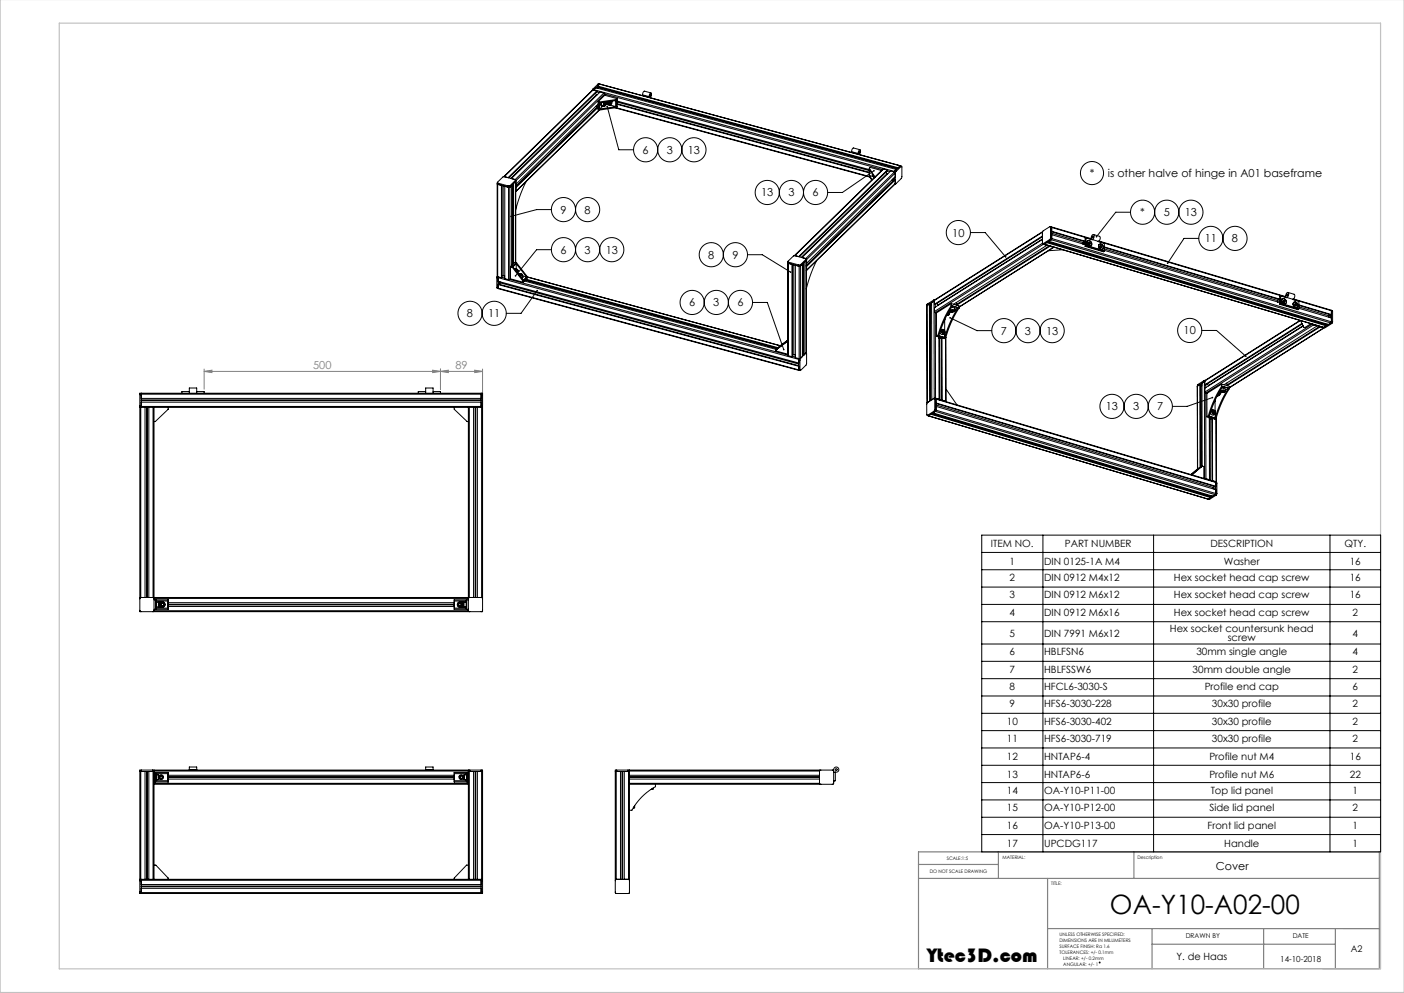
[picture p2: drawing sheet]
<svg xmlns="http://www.w3.org/2000/svg" width="594mm" height="420mm" viewBox="0 0 594 420" stroke-linecap="round" stroke-linejoin="round" font-family="sans-serif">
<g fill="none" stroke="#000" stroke-width=".42">
<path d="M256.9 45l4.9 18.3h6.2M369.7 72.2l-13.3 9.2h-6.2M233.3 88.7h-6.3l-10.8 2.8M410.6 98.4h6.2l8.7 10.2M478.3 89.8h-6.3l-8.1 10.3M233.3 105.6h-6.3l-8.9 11.1M316.3 107.7h6.2l12 7.4M507.2 100.8h-6.3l-6.9 10.5M227.3 122.9l-6.9 9.6h-6.2M318.4 127.9h6.2l7 20M402 134.4l11.4 5.5h6.2M508.4 139.8h6.3l12.4 10.9"/>
<path d="M513 168.2l-10.7 3.7h-6.3M415.4 226.3h168.7v134h-168.7zM415.4 233.7h168.7M441.2 226.3v134M488.1 226.3v134M562.7 226.3v134M415.4 241h168.7M415.4 248.3h168.7M415.4 255.6h168.7M415.4 263h168.7M415.4 272.4h168.7M415.4 279.7h168.7"/>
<path d="M415.4 287h168.7M415.4 294.4h168.7M415.4 301.7h168.7M415.4 309h168.7M415.4 316.4h168.7M415.4 323.7h168.7M415.4 331h168.7M415.4 338.3h168.7M415.4 345.7h168.7M415.4 353h168.7"/>
<circle cx="273.1" cy="63.3" r="5.1"/>
<circle cx="283.4" cy="63.3" r="5.1"/>
<circle cx="293.6" cy="63.3" r="5.1"/>
<circle cx="462" cy="73.2" r="4.9"/>
<circle cx="238.4" cy="88.7" r="5.1"/>
<circle cx="248.6" cy="88.7" r="5.1"/>
<circle cx="324.6" cy="81.4" r="5.1"/>
<circle cx="334.8" cy="81.4" r="5.1"/>
<circle cx="345.1" cy="81.4" r="5.1"/>
<circle cx="405.5" cy="98.4" r="5.1"/>
<circle cx="483.4" cy="89.8" r="5.1"/>
<circle cx="493.6" cy="89.8" r="5.1"/>
<circle cx="503.9" cy="89.8" r="5.1"/>
<circle cx="238.4" cy="105.6" r="5.1"/>
<circle cx="248.6" cy="105.6" r="5.1"/>
<circle cx="258.8" cy="105.6" r="5.1"/>
<circle cx="300.9" cy="107.7" r="5.1"/>
<circle cx="311.1" cy="107.7" r="5.1"/>
<circle cx="512.3" cy="100.8" r="5.1"/>
<circle cx="522.5" cy="100.8" r="5.1"/>
<circle cx="198.9" cy="132.5" r="5.1"/>
<circle cx="209.1" cy="132.5" r="5.1"/>
<circle cx="292.8" cy="127.9" r="5.1"/>
<circle cx="303.1" cy="127.9" r="5.1"/>
<circle cx="313.3" cy="127.9" r="5.1"/>
<circle cx="424.7" cy="139.9" r="5.1"/>
<circle cx="434.9" cy="139.9" r="5.1"/>
<circle cx="445.2" cy="139.9" r="5.1"/>
<circle cx="503.3" cy="139.8" r="5.1"/>
<circle cx="470.5" cy="171.9" r="5.1"/>
<circle cx="480.7" cy="171.9" r="5.1"/>
<circle cx="490.9" cy="171.9" r="5.1"/>
<circle cx="465.3" cy="407.1" r=".19"/>
</g>
<path d="M388.6 365.6h33.8M388.6 371.5h195M422.4 360.3v11.2M443.2 371.5v38.3M479.7 360.3v11.2M443.2 392.8h140.4M487.4 399.4h77.6M487.4 392.8v17M534.6 392.8v16.9M565 392.8v16.9M388.6 409.7h195v-49.4h-195v49.5" fill="none" stroke="#808080" stroke-width=".5"/>
<path d="M.1 -.1v419.9h594M25.1 9.8h559v400h-559z" fill="none" stroke="#c0c0c0" stroke-width=".5"/>
<path d="M86.4 157.1l3.3-.5v1zM86.4 157.1h117.8M86.4 156.1v8.5M183.1 156.6l3.3 .5-3.3 .5zM186.4 157.1l3.3-.5v1zM186.4 156.1v8.5M200.9 156.6l3.3 .5-3.3 .5zM204.2 156.1v15.2" fill="none" stroke="#808080" stroke-width=".42"/>
<path d="M227 122.7a.34 .34 0 0 0 .1 .5 .34 .34 0 0 0 .4-.1 .34 .34 0 0 0 0-.5l-.2 .3 .2-.3zM217.9 116.4v.5l.2-.2-.2 .2a.34 .34 0 0 0 .5 0 .34 .34 0 0 0-.1-.5 .34 .34 0 0 0-.4 0zM331.4 147.6l-.1 .5 .4 .1-.1-.3 .2 .2 .1-.4zM216 91.3l-.1 .3 .3-.1-.3 .1a.34 .34 0 0 0 .5 .2 .34 .34 0 0 0 .1-.5 .34 .34 0 0 0-.5 0zM334.2 114.9l.1 .5h.4l-.2-.3 .3 .2v-.4zM256.6 44.7a.34 .34 0 0 0 .1 .6 .34 .34 0 0 0 .5-.3 .34 .34 0 0 0-.4-.3l.1 .3zM369.5 72a.34 .34 0 0 0 0 .5 .34 .34 0 0 0 .4 0 .34 .34 0 0 0 .1-.5l-.3 .2 .3-.2zM425.2 108.4v.5h.5l-.2-.3 .2 .3v-.5zM401.7 134.2l.3 .2-.3-.1a.34 .34 0 0 0 .3 .5 .34 .34 0 0 0 .3-.5 .34 .34 0 0 0-.6-.1zM512.7 167.9a.34 .34 0 0 0 .2 .6 .34 .34 0 0 0 .4-.5zM526.8 150.4l.1 .5h.4l-.2-.2 .2 .2v-.5zM493.8 111.1v.5l.2-.3-.2 .3a.34 .34 0 0 0 .5-.1 .34 .34 0 0 0-.1-.4 .34 .34 0 0 0-.4 0zM463.7 99.9v.5l.2-.3-.2 .3a.34 .34 0 0 0 .4 0 .34 .34 0 0 0 0-.5 .34 .34 0 0 0-.4 0z" fill="#000"/>
<path d="M200.9 156.6l3.3 .5-3.3 .5zM186.4 157.1l3.3-.5v1zM183.1 156.6l3.3 .5-3.3 .5zM86.4 157.1l3.3-.5v1z" fill="#808080"/>
<g fill="none" stroke="#000" stroke-width=".42">
<path d="M250.6 38.1l-37.5 36.6h.3M250.8 37.7l-.2 .5M250.8 37.7l.5 .2M250.9 38.1h-.3M250.9 38.1l1.6 .4M250.9 38.1l-37.5 36.6M251.2 37.9l-.1 .2M251.2 37.9l127.8 34.7M251.9 39.4l.5 .6M252.1 37.1l127.2 34.6M252.5 38.5l-37.5 36.6M252.5 38.5v.4"/>
<path d="M252.5 38.9l-37.3 36.3M252.5 38.9l1.1 .3M253 36.8l-.5 .4M253 35.5l128 34.6M253 35.5l127.9 34.6M253 35.5l-2.2 2.2M253.2 36.9l-.1 .5M253.2 36.9l126.5 34.4M253.2 36.9h.1M253.8 35.5l-2.6 2.4M255.5 39.3l.3 .5M255.5 39.3l-37.5 36.7"/>
<path d="M255.5 39.3l-1.6-.4-37.5 36.6 1.6 .5M255.8 39.8l-37.5 36.6M255.8 39.8v.5M255.8 39.8l117.6 31.9M275.4 39.3l-2.8-.8-.5 .6-.3 1M252.2 44.9l.6 .3M252.4 40l-36.3 35.4M252.4 40l.3 .1M252.9 45.1l-34.7 33.9M253 43l.4 .1M253 43v3.4l.4 .2M253 44l-34.7 33.9"/>
<path d="M253 45.4l-34.7 33.9M253.4 43.1h.2M253.4 46.6h.2M253.4 43.1v3.5M253.4 46.6l-35.1 34.3M253.6 46.6l-35.4 34.4M253.6 43.1v3.5M254.5 43.4l-.2 1.1 .3 .4M254.5 43.4a.86 .86 0 0 0 .3 1.5M254.6 43.4v1.4M254.6 44.8l.8 .2M255 44.9l-1.3 1.2"/>
<path d="M255.7 43.3l-.5 1 .2 .7M255.7 44.1l.4 .1M255.8 40.3l-2.8 2.7M255.8 40.3l5.3 1.4M255.9 43.5h.3l.1 .5-.6 .9-.1-.6zM255.9 43.6l.3 .1M256.1 43.2v1.3l-.7 .5M256.2 43.7l-.5 .3v.6l.4-.4M256.2 43.7l-.1 .5M256.3 43.9l.1 .1M256.4 44l.6 .1M256.4 43.2v.8"/>
<path d="M256.8 43.1a1.04 1.04 0 0 0 .3 1.1 1.04 1.04 0 0 0 1.2 .1M257 43.7l.1-.4 .5-.1 .4 .4-.1 .5-.5 .1M257 43.7l.4 .5M257.4 43a.73 .73 0 0 1 .8 .8 .73 .73 0 0 1-.9 .6 .73 .73 0 0 1-.4-1l.2-.4M257.4 43.4l-.4 .3M257.4 43.4l.4 .4M257.4 43.2v.2M257.8 43.8l-.4 .4M258 43.8h-.2M258 42.9l.5 .8-.2 .6M258.1 44.4l2.5 .7M258.8 42.8l.1 .7-.6 .8"/>
<path d="M260.2 45.6l107.8 29.3M260.6 45.1v-2.6l-6.9 1.1v2.5M260.6 45.1l-6.9 1M260.6 45.5l107.2 29.2M260.7 42.1l-7.1 1M260.7 42.1v3.4M260.7 45.5l-7.1 1.1M260.8 42l-.1 .1M260.8 45.5h-.1M260.8 42v3.5M261.1 41.7l-.3 .3M261.1 41.7v3.5l-.3 .3"/>
<path d="M261.1 42.8l106.7 28.9M261.1 43.9l106.7 29M261.1 44.1l106.7 29M261.1 43.2l106.7 29M271.8 40.1v.3M271.8 40.1l2.8 .8M274.6 40.9l.1-.6a.72 .72 0 0 1 .8-.9l.1 .9-.5 1M274.6 40.9v.3M210.4 77.7l.2 .3M210.4 77.2l-.1 39.7M210.4 77.7h.1M210.6 78l4.6 1.2"/>
<path d="M210.6 78v39M210.7 77.5v.5l-.3-.3M210.7 77.5l4.3 1.1M212.2 78.4v39.1M212.3 78.4v38.9M212.9 78.6v38M213.4 74.7l4.5 1.2 .1 .4M213.5 74.8h-.7l-2.3 2.3 .2 .4M213.6 78.8v39.1l1.6 .4M215.2 79.2v39.1M215.7 79.1l-.5 .1M215.7 79.1v39.1"/>
<path d="M215.8 78.5v.5l-.4 .2h-.4v-.6M215.8 78.5l-.8 .1M216.5 78.3v33.9M216.7 78.1v33.9M216.9 77.9v34M217.3 77.6v33.9M218 76l.3 .4M218 76.3l.1 .4M218 76.3l-2.2 2.2M218.1 76.5l-2.4 2.6M218.1 76.2v34.8M218.2 76.7v34.4"/>
<path d="M218.2 77.9h.1M218.2 79.3h.1M218.3 76.4v1.5M218.3 79.3v1.6M222.5 76.8l-2.6 6.3-1.7 5.7M360.3 64.2v.3M360.3 64.2l2.8 .7M363.1 64.9v-.5a.72 .72 0 0 1 .9-.9v.8l-.5 1.1M363.1 64.9v.3M363.9 63.3l-2.9-.7-.5 .5-.2 1.1M367.8 71.2v3.4M367.8 71.2l2.4 3.6"/>
<path d="M367.8 74.6l1 1.6M367.8 71.1h.1M367.8 71.1l.4-.3 4.8 1.3M367.8 71.7l2.2 3.3M369.1 73.6v.8l.6 .5M369.2 73.8l.1 .6 .5 .4M369.4 74.7l-1.6-.4 1.2 1.7M369.4 74v.4M369.4 74.4l.4 .3-.2 .7M369.5 74.3l-.1 .1M369.9 74.9l-.1 .3M370.2 74.8h.1"/>
<path d="M373.8 71.5l-37.7 36.6h.2M373.8 71.5l1.6 .4M373.8 71.5l-37.5 36.6M374.8 72.8l.5 .6M375.3 73.4l-36.3 35.5M375.3 73.4l.3 .1M375.4 71.9l-37.5 36.7M375.4 71.9v.4M375.4 72.3l-37.2 36.3M375.4 72.3l1.1 .3M377.4 76.1l.4 .5M377.7 75.8l.5 .2"/>
<path d="M377.8 76.6h.1M377.9 75.6l.3 .1M378.2 75.2v1M378.4 72.7l.4 .5M378.4 72.7l-37.5 36.7M378.4 72.7l-1.6-.4-37.5 36.6M378.5 72.4l-.2 .3M378.8 77.7l.1 .1M378.8 77.6l-37.6 36.9M378.8 73.2v4.4M378.8 73.2l-37.6 36.6M378.8 74.7l-37.6 36.6"/>
<path d="M378.8 77.6l-37.6 36.7M379 72.6l-.2 .8M380 71l-127.2-34.6v.3l126.9 34.5M380.9 70.1l-2.6 2.6M380.9 70.1l.1 .1M380.9 70.2l.4 .2M380.9 70.2l.5 .1M381.3 70.4l.3 .2-.1 4.6-2.5 2.5-.2-.2M381.3 70.4l-2.3 2.2M218.3 80.9l-.1 .2M441 98.2v4.7M441 98.2l-45.6 28.9"/>
<path d="M441 99.8l-45.6 28.9M441.1 98l-.1 .2M441.1 98l-45.6 28.8M444.3 95.9l.6 .5-.5-.2M444.4 96.2l-.2-.3-2.8 1.7-.4 .8M444.4 96.2v4.4M444.7 96l.2 .2M444.8 96l16.9 5M444.9 96.2l16.8 5M444.9 96.2v4.7M444.9 97.8l14.2 4.2M444.9 98l14 4.2"/>
<path d="M444.9 98.7l13.4 3.9M444.9 99.3l14.2 4.2M462.6 99.2l2.8 .9v1.2l-.8 .9 2.6 .8v3.1M210.2 117.5l127.7 34.5M210.2 117.5v4.1M210.3 116.9l.3 .1M210.3 116.9l-.1 .6M210.6 117l1.6 .5M210.7 119l127.2 34.5M210.8 117.1v5l127.8 34.6M211 119.1v1.1M211.6 119.6l-.3 .7"/>
<path d="M211.6 119.6l126.3 34.4M211.6 119.2v.4M212.3 117.3l-.1 .2M212.3 117.3l1.3 .3M212.9 116.6l-.6 .1M212.9 116.6l.7 .2M215.7 118.2l-.5 .1M215.7 118.2l117.6 32M216 112.8l.6 .2M216 117.9l5.3 1.5M216 112.8v5.1M216 117.9l-.3 .3"/>
<path d="M216.6 113h.1M216.7 113l4.5 5.9M217.7 113.8l1.1 .1M218.4 111.5l-1.4 1.4 4.4 5.7M218.4 111.5l4.4 5.7-1.7-.5M218.4 111.5v2.3M218.5 111.1l.1 .1M218.5 111.1l-1.9 1.9M218.5 111.1l-.7-.1-1.8 1.8M218.6 114.9l.4-.4v.5M218.6 114.9h.1M218.6 111.2l-1.9 1.8"/>
<path d="M218.6 111.2l4.5 5.8M218.6 114.9l.4 .1M218.8 113.9l.3 .5-.2 1 .1-1.1-.5 .5M218.8 113.9l-.5 .6M219 115l-.1 .3M219.4 115.9l1.1-.1 .6 .6M219.4 116l.3-.2a.57 .57 0 0 1 .8-.1 .57 .57 0 0 1 .2 .7l-.9 .1M219.6 116v.2M219.6 116v.3M220.2 115.9l.4 .1v.3h-.9M220.2 115.9l-.6 .1M220.2 115.9v.5"/>
<path d="M221.1 117.2l-.4 .4M221.1 117v.4l-.4 .3M221.1 116.4l.1 .9-.4 .4M221.1 116.4l-1 .5M221.2 118.9l.1 .1M221.3 119v.4M221.8 118.8l106.7 29M222.1 118.6l-.1 .3M222.3 118.4l106.7 29M222.6 118.1l106.7 29M223.1 117l.1 .2M223.1 117l-1.9 1.9"/>
<path d="M223.1 117.1l107.1 29.1M223.2 117.2l-1.9 1.8M223.2 117.2v.4l-1.9 1.8M223.2 117.2l106.9 29.1M333.3 111.2v39.1l.2 .2M333.3 110.6l.4 .8v-.5M333.3 111.1l.2 .3M333.5 111.4l4.6 1.2M333.5 111.4v39.1M333.7 110.9l4.2 1.2M335.1 111.8v39.1M335.3 111.8v38.9"/>
<path d="M335.8 112v38M336.3 108.1l4.6 1.3M336.5 108.2h-.8l-2.3 2.3 .3 .4M336.5 112.2v39.1l1.6 .4M337.9 112.1v.5l.8-.2M338.1 112.6v39.1M338.7 111.9l-.8 .2M338.7 111.9l-.1 39.7M339.5 111.7v39.1M339.7 111.5v37.9M340.2 111v39.1l-.3-.1v-38.7M340.7 109.3l.3 .4-2.3 2.2"/>
<path d="M340.9 109.4l.3 .4M341 109.6v.5M341 109.9l-2.4 2.6-.5 .1M341.1 110.1v39.1M341.1 112.7h.1M341.1 111.3h.1M341.1 112.4l37.3-36.4 .4 .1-37.6 36.6M341.2 114.3l-.1 .2M341.2 109.8v1.5M341.2 112.7v1.6M345.5 110.2l-2.7 6.3-1.7 5.7M441 100.1l-45.3 28.7"/>
<path d="M441 101.1l-44.1 27.9M441 101.3l-45.6 28.8v1.6M441 102.9l.4 .4M441 102.9l-45.6 28.8M441.2 103.1l118.9 35.4M441.4 103.3l-45.7 28.9M441.4 103.3l1.5 .5M441.6 103.2l.2 .1M441.8 103.3l118.9 35.3M442.9 103.6v.2M442.9 103.8l-39.5 24.9M443.2 102.4l117.9 35.1v.3l-118.3-35.2"/>
<path d="M443.3 102.3l117.4 34.9M443.9 104l-39.3 24.8M444.1 101.3l-2.8 1.8-.3-.4M444.1 101.3l119 35.3M444.2 104v.2M444.2 104.2l1.5 .4M444.2 104.2l-39.4 24.9M444.4 100.6l-.3 .7M444.4 100.6l.5 .1-.2 .7-2.9 1.9M444.9 100.9l-.1 .4-1.1 .7 118.4 35.3 1-.7M444.9 100.9l118.9 35.2M445.7 104.6l-40 25.2"/>
<path d="M445.9 104.6l-40.2 25.3M445.9 104.5l-.2 .1M449.6 105.6l-6 .5M458.2 102.9v.3M458.2 103v.2M458.3 102.6l-.1 .6M458.6 102.1l-.3 .5M458.9 102.2h.1M459 102.1l.1 .1M459 102.1l-.1 .1M459 102.1v1.3M459.1 104.2l7.7 2.3 .3-.2"/>
<path d="M459.4 104l-.3 .2M459.4 104l7.7 2.3M459.5 100.7l2.6 .6M459.5 100.7l-.4 .2v3.3M459.5 100.7v3.1M459.5 103.8l-.1 .2M459.5 103.8l7.7 2.3M460 102a1.24 1.24 0 0 1 1.7 .4 1.24 1.24 0 0 1-.4 1.7 1.47 1.47 0 0 1-1.3-2.1zM460.2 101.9a1.12 1.12 0 0 1 1.5 .7 1.12 1.12 0 0 1-.7 1.4 1.32 1.32 0 0 1-.8-2.1zM460.2 101.9a1.25 1.25 0 0 0-.1 1.5 1.25 1.25 0 0 0 1.4 .6M460.2 101.9h.1M460.6 102.7l.2 .1"/>
<path d="M460.8 102.8l.2 .4M461 103.2l-.1 .1M461.1 102.6l-.4-.1-.2 .3 .6 .5 .1-.3M461.1 102.6l.1 .4M461.1 102.6l-.3 .2M461.2 103l-.2 .2M461.5 103.9v.1M461.7 101.3a1.75 1.75 0 0 1 .9-2.1 1.37 1.37 0 0 1-.5 2.1M462.1 101.3l81.9 24.4M464.9 101.9l79.1 23.6M465 103.4a1.24 1.24 0 0 1 1.7 .5 1.24 1.24 0 0 1-.5 1.7 1.47 1.47 0 0 1-1.2-2.2zM465.1 103.4a1.12 1.12 0 0 1 1.5 .6 1.12 1.12 0 0 1-.7 1.5 1.32 1.32 0 0 1-.8-2.1z"/>
<path d="M465.2 103.4a1.24 1.24 0 0 0-.2 1.5 1.24 1.24 0 0 0 1.4 .5M465.5 104.2h.3M465.8 104.2l.2 .5M466 104.7l-.1 .1M466 104.1l-.4-.1-.2 .3 .2 .4 .4 .1 .2-.3M466 104.1l.2 .4M466 104.1l-.2 .1M466.2 104.5l-.2 .2M466.4 105.4h.1M467.2 104.5l74.2 22M467.2 104.7l74 22M467.2 105.3l73.4 21.8"/>
<path d="M467.2 105.9l74.2 22.1M467.2 106.1l-.1 .2M210.2 121.6l.1 .3 128.1 34.5M210.2 121.6l.5 .1M392.3 128.6l-.1 41.8 3.1-1.9M392.3 128.6v.6M393.5 129.1l.1 .1M393.6 129.2v40.3l-.1-40.8-.3-.1 .1 41.1M394.1 128l.1 41.1M394.1 128.5l-.6 .4M394.1 129.1l-.5 .1M395 126.9v.6"/>
<path d="M395 126.9l-2.7 1.7M395.1 127.4l-3 1.9M395.1 127.4l.2 41.1M395.4 127.1v1.6M395.4 127.3l-.3 .1M395.4 128.7l.3 .1M395.4 131.7l.3 .5M395.5 126.8l-.1 .3M395.5 126.8l-.5 .1M395.7 128.8v1.1M395.7 132.2l.5 .1M395.7 132.2l.1 36.2"/>
<path d="M396.2 132.3v10M396.4 128.4l.5 .6M396.9 129v.2M398.4 139.4a1.05 1.05 0 0 0 0 1.2 1.05 1.05 0 0 0 1.1 .5M398.4 139.4a1.01 1.01 0 0 1 1.3 .4 1.01 1.01 0 0 1-.2 1.3M398.4 139.4l-.5 .3M398.4 139.4h.1M398.7 139.9l.4 .3M399.5 139.9l-.4-.3-.4 .2v.6l.5 .3M399.5 139.9l.1 .6-.4 .2M399.5 139.9l-.4 .3M399.5 135.7h.1"/>
<path d="M399.7 135.5v4.3M399.8 135l-.3 .7M400.6 133.3h.1M400.7 133.1v.2M400.9 132.8l.3 .3-.5 .2M400.9 132.7l.4 .1a.48 .48 0 0 1-.2 .6 .48 .48 0 0 1-.5 0l.8-.2 .3-.4M401.1 132.4l.6 .4M401.5 131.7h.1M401.5 131.7l.2 1.1M402 130.9v.5M402.3 131.5l.3-.2a.57 .57 0 0 1 .6-.1 .57 .57 0 0 1 .4 .6l-.2 .1a.7 .7 0 0 1-1.1-.4zM402.4 130.1l1.4 .2 .2 1.1"/>
<path d="M402.4 129.4a44.6 44.6 0 0 0-5.6 12.4M402.4 129.4l.4 .1M402.5 128.4v.8M402.5 128.4l-6.3 3.9M402.5 128.4l3.2 1v.8M402.5 129.2l-.1 .2M402.5 129.2l3.2 1M402.6 131.9l-.9 .6M402.8 129.5a44.6 44.6 0 0 0-5.6 12.4M402.8 129.5h.1M402.9 131.3l-.4 .4 .5 .1M402.9 131.3l.6 .4-.5 .1"/>
<path d="M403 131.3v.5M404 131.4l-.3 .4-.7 .1-.7-.1-.3-.4M404 131.4l-1.1-.5-.9 .5M404.6 128l.2 .7M404.6 128.9h.1M404.6 128.9v.1M405.3 130.2a44.6 44.6 0 0 0-5.6 12.5M405.3 130.2l.4 .2M405.3 130.2h.1M405.3 130.2l-1.3 .8M405.7 130.4a44.6 44.6 0 0 0-5.6 12.4M405.7 130.2v.2"/>
<path d="M540.5 127.4v.3M540.6 127.1v.6M540.9 126.6l-.3 .5M541.2 126.7h.1M541.3 126.6l.1 .1M541.3 126.6l-.1 .1M541.3 126.6v1.3M541.4 128.7l7.7 2.3 .3-.2M541.7 128.5l-.3 .2M541.7 128.5l7.7 2.3M541.8 125.2l-.4 .2v3.3M541.8 125.2v3.1"/>
<path d="M541.8 125.2l2.6 .6M541.8 128.3l-.1 .2M541.8 128.3l7.7 2.3M542.3 126.5a1.24 1.24 0 0 1 1.7 .4 1.24 1.24 0 0 1-.4 1.7 1.47 1.47 0 0 1-1.3-2.1zM542.5 126.4a1.12 1.12 0 0 1 1.5 .7 1.12 1.12 0 0 1-.7 1.4 1.32 1.32 0 0 1-.8-2.1zM542.5 126.4a1.25 1.25 0 0 0-.1 1.5 1.25 1.25 0 0 0 1.4 .5M542.5 126.4h.1M542.9 127.2l.2 .1M543.1 127.3l.2 .4M543.3 127.7v.1M543.4 127.1l-.4-.1-.2 .3 .6 .5 .2-.3M543.4 127.1l.2 .4"/>
<path d="M543.4 127.1l-.3 .2M543.6 127.5l-.3 .2M544 125.8a1.75 1.75 0 0 1 .9-2.1 1.37 1.37 0 0 1-.5 2.1M544.4 125.8l18.9 5.6M544.9 123.7l2.8 .9v1.2l-.7 .9 2.5 .8v3.1M547.3 126.4l16 5M547.3 127.9a1.24 1.24 0 0 1 1.7 .5 1.24 1.24 0 0 1-.5 1.7 1.47 1.47 0 0 1-1.2-2.2zM547.4 127.9a1.12 1.12 0 0 1 1.5 .6 1.12 1.12 0 0 1-.7 1.5 1.32 1.32 0 0 1-.8-2.1zM547.4 127.9a1.25 1.25 0 0 0-.1 1.5 1.25 1.25 0 0 0 1.5 .5M547.5 127.9h-.1M547.8 128.7h.3M548.1 128.7l.2 .5"/>
<path d="M548.3 129.2l-.1 .1M548.3 128.6l-.4-.1-.2 .3 .6 .5 .2-.3M548.3 128.6l.2 .4M548.3 128.6l-.2 .1M548.5 129l-.2 .2M549.5 129l13.8 4-13.8-3.8M549.5 129.8l12.8 3.8M549.5 130.4l13.8 4.1M549.5 130.6l-.1 .2M550 135.5l-40.1 25.4M550.8 136.8l-41 25.9M550.9 137l-40.8 25.8"/>
<path d="M551.3 137.8l-40 25.3M551.4 137.9l-41.6 26.3v1.6M554.6 136.9l-2.6 1.7-.3-.2-1.4-2.8-40.5 25.5M555.2 137.1l-45.4 28.7M555.5 137.2l.3 .2M555.8 137.4l-45.7 28.9M555.8 137.4l1.5 .4M557.3 137.7v.1M557.3 137.8l-39.5 24.9M558.4 138l-39.4 24.9M558.6 138.1v.1M558.6 138.2l1.5 .5"/>
<path d="M558.6 138.2l-39.4 24.9M560.1 138.7l-39.9 25.2M560.1 138.5l.6 .1M560.3 138.7l-40.1 25.3M560.4 138.5l-.3 .2M560.7 137.2v.1M560.8 136.9l-.1 .3M561.5 137.1l-.6 .3M562.3 133.6v.6M562.5 133l-.2 .6M563 133.2v1.2M563.3 131.3l.5 .5"/>
<path d="M563.3 131.4l-.2 5.2M563.3 131.6l.5 .2M563.5 136.8l-.5-.1-2.9 1.8M563.5 136.8l-2.8 1.8M563.8 131.8v4.3M563.8 136.1l-.3 .7M328.3 148v.5l5 1.3M330.2 146.2h.1M330.2 146.2l-1.9 1.8M332.9 144.6l-4.6 3.4M333 144.6h-.1M333 144.6l.3 .1"/>
<path d="M333 144.4l-4.4 3.3M333.3 144.2l-.4 .4M333.3 143.9l-3.3 2.4 .4 .1M333.3 144.3l-.3 .3M333.5 150.5l1.6 .4M335.3 150.7l-.2 .2M335.3 150.7l1.2 .3M335.8 150l-.5 .1M335.8 150l.7 .2M337.9 156.3l.1 .3M337.9 152l.2 4.6M337.9 154.7l-127-34.5-.2 .1 127.2 34.6"/>
<path d="M338 151.7l-.1 .3M338 151.7l-.1 .5 .5 .1M338.1 156.6h.1M338.4 152.3v4.1M338.6 151.6l-.5 .1M338.7 151.5l-.3 .8M339.5 149.9h.2M339.7 149.4l-.2 .1M339.7 149.4l.2 .1M339.9 149.7l-.4 .4M341 149.3l.2 .3v4.5l-2.5 2.6-.3-.3M341.1 149.3h.1"/>
<path d="M341.1 149.2l-2.5 2.4M341.1 149.2h.1M396.2 142.3l3.3 .9 .5-.3M396.8 141.9l3.2 1M396.8 141.9l-.6 .4M396.8 141.8v.1M396.8 141.8l.4 .1M397.2 142.5l.1 26.3M397.2 143.1l.3 .1M397.2 143l.4 .1M397.2 141.9v.1M397.5 143.1v.1"/>
<path d="M397.5 143.2h.1M397.6 143.1l.1 26M397.6 140.6a1.02 1.02 0 0 0 1.4 .8l.5-.3M398.3 142.9l.1 26.4M398.3 143l-.7 .1M398.5 142.9l.1 26.3M399.1 140.2l.1 .5M399.7 140.9v1.8M399.7 142.7h.1M399.7 142.7l.4 .1M400 142.9l.1 26.8M400.1 142.8l-.1 .1"/>
<path d="M400.2 142.6v27.3l-.1-.2M59.2 171.7v.6M59.2 166.9v-.6h145v.6M59.2 172.3h.4M59.2 166.9v4.8M59.2 172.3v80.4M59.2 166.9h.6M59.2 171.7h.6M59.6 172.3v80.4M59.6 172.3h5.2M59.8 166.3v.4M59.8 171.9v.4"/>
<path d="M59.8 166.7v5.2M59.8 166.7h143.8M59.8 168.5h143.8M59.8 171.9h143.8M59.8 170.1h143.8M59.8 169.2h143.8M59.8 169.3h143.8M59.8 169.4h143.8M61.4 172.3v80.4M62.1 172.3v80.4M62.2 172.3v80.4M62.3 172.3v80.4"/>
<path d="M63 172.3v80.4M64.8 172.3h.4M64.8 172.3v80.4M65.2 172.3v80.4M65.2 172.3h133M71.2 172.3l-.1 .9-5.4 5.1h-.5M80.1 166.3v-2.2h3.1v2.2M80.1 165.6h-3.1v.7M83.2 165.6h3.2v.7M180.1 166.3v-2.2h3.1v2.2M180.1 165.6h-3.1v.7M183.2 165.6h3.2v.7"/>
<path d="M192.2 172.3v.9l5.4 5.1h.6M198.2 172.3h.4M198.2 172.3v80.4M198.6 172.3v80.4M198.6 172.3h5.2M200.4 172.3v80.4M201.1 172.3v80.4M201.2 172.3v80.4M201.3 172.3v80.4M202 172.3v80.4M203.6 166.3v.4M203.6 171.9v.4"/>
<path d="M203.6 166.7v5.2M203.6 166.9h.6M203.6 171.7h.6M203.8 172.3h.4M203.8 172.3v80.4M204.2 171.7v.6M204.2 166.9v4.8M204.2 172.3v80.4M392.4 170.2l-.3 .8v4.4l.3 .2M392.4 175.6l.5 .2-.6-.1M392.6 175.8l.2 .1M392.7 175.9l118.5 35.2"/>
<path d="M392.8 175.9l119 35.3M394.2 175l118 35.1v.4l-118.4-35.3M394.4 174.9l117.3 34.9M394.7 174.6l118.4 35.3M395.1 168.5l.4 .3M395.2 173.9l-2.8 1.7M395.3 168.5l118.9 35.3M395.5 168.8v4.4M395.5 173.2l.5 .1-.1 .5-.3 .3-.4-.2M395.5 173.2l-.3 .7M395.5 168.5l.5 .1M395.7 168.6l.3 .2"/>
<path d="M395.7 168.6h.1M395.8 174l-3 1.9M395.8 174l118.3 35.2M395.8 168.6l.2 .4-.5-.2M395.8 168.4l-.5 .1M395.8 168.4l1.5 .4M396 168.8v4.7M396 168.8l118.3 35.2M396 170.4l118.3 35.3-118.3-35.1M396 171.3l117.3 34.9M396 171.9l118.3 35.2M396 173.5l-.2 .5"/>
<path d="M396 173.5l118.3 35.2M397.3 168.8l-.2 .2M398.6 169.2l1.5 .5M398.6 169.2l-.2 .1M399.6 169.7l.2 .1M400.2 164.9l4.6 6.3M404.8 171.2h.1M506.7 162.7v35.7M506.7 162.7v.5M508.5 162.5l-.6 .4M508.5 163.2h-.6M509.4 161v.5l-2.9 1.9 .1 35.4"/>
<path d="M509.4 161l-2.7 1.7M509.5 161.4l.2 41.1h.5M509.5 161.4l-1 .7 .1 35.1M509.8 161.1v1.6M509.8 161.4h-.3M509.8 162.7l.3 .1M509.8 165.8l.3 .5M509.9 160.9l-.1 .2M509.9 160.9l-.5 .1M510.1 162.8v1.2M510.1 166.3l.5 .1M510.1 166.3l.1 36.2"/>
<path d="M510.6 166.4v9.9M510.6 176.3l3.3 1 .6-.3M510.8 162.4l.5 .7M511.2 176l-.6 .3M511.2 176l3.3 1M511.2 175.9v.1M511.2 175.9l.5 .1M511.3 163.1v.1M511.6 176.6l.1 26.3M511.6 177.1l.4 .1M511.6 177.1h.1M511.7 176l2.4 .8"/>
<path d="M512 177.2l.1 26M512.1 174.6a1 1 0 0 0 1.3 .9l.5-.4M512.7 176.9l.1 26.5M512.7 177.1l-.7 .1M512.9 173.5a1.04 1.04 0 0 0-.1 1.2 1.04 1.04 0 0 0 1.1 .4M512.9 173.5l-.6 .3M512.9 173.5a.97 .97 0 0 1 1.3 .6M512.9 177l.1 26.3M513.2 174h-.1M513.2 174l.4 .4M513.6 174.4l-.1 .3M513.6 173.7l.4 .4"/>
<path d="M513.6 173.7l-.4 .1-.1 .5 .4 .4M513.6 173.7l-.4 .3M513.9 169.7v.1M513.9 175.1h.1M514 174.1l-.1 .5-.4 .1M514 174.1l-.4 .3M514.1 169.6v4.3M514.1 175v1.8M514.1 176.7v.1M514.1 176.7l.4 .2M514.2 174.1l-.3 1M514.2 169l-.3 .7"/>
<path d="M514.4 177l.1 26.7M514.5 176.9v.1M514.6 176.6l.1 27.3M515.3 166.9l.4 .1-.2 .2M515.3 166.8l.5 .3-.8 .3 .7-.1 .4-.4M515.5 166.5l.6 .4M515.5 167v.2M515.5 167.2l-.5 .1M515.9 165.7l.2 1.1M516.4 164.9v.5M516.4 165.4l.3 .4 .6 .2 .7-.1 .4-.5M516.7 165.5l.4-.2a.56 .56 0 0 1 .6-.1 .56 .56 0 0 1 .3 .6l-.3 .1a.56 .56 0 0 1-.7 .2 .56 .56 0 0 1-.3-.6z"/>
<path d="M516.8 164.2l1.4 .1 .2 1.1M516.8 163.4a44.6 44.6 0 0 0-5.6 12.5M516.8 163.4l.4 .1M516.9 162.5v.8M516.9 162.5l-6.3 3.9M516.9 162.5l3.3 .9v.9M516.9 163.3l-.1 .1M516.9 163.3l3.3 1M517 165.9l-.9 .6M517.2 163.5a44.6 44.6 0 0 0-5.5 12.5M517.3 165.4v.5M517.2 163.5h.1"/>
<path d="M517.3 163.5l2.4 .7M517.8 165.5v.3M517.8 165.8l.1-.2-1-.1-.1 .2 .5 .2M517.8 165.8l-.5 .1M518.4 165.4l-1.1-.4-.9 .4M519 162l.3 .7M519 163h.1M519 163v.1M519.7 164.3a44.6 44.6 0 0 0-5.6 12.4M519.7 164.3l.4 .1M519.7 164.2h.1M519.7 164.2l-1.3 .9"/>
<path d="M520.1 164.4a44.6 44.6 0 0 0-5.6 12.5M520.2 164.3l-.1 .1M506.4 198.6h-.1M506.6 198.5l-2.7 2.2M508 197.5l-.1-34.7-.3-.1 .1 35M508.6 197.2l-4.4 3.6 .4-.3M508.6 197.2l.7 .1v5M508.6 197.2l-2.3 1.4M504.4 200.9h.1M510.1 202.6l.3 .1M510.2 202.5l1.5 .4M511.2 211.1l.6 .1"/>
<path d="M511.7 202.9l-.2 .1M511.7 209.8v.1M511.8 209.5l-.1 .3M512.5 209.7l-.5 .3M513 203.3l1.5 .4M513 203.3l-.2 .1M513.3 206.2v.6M513.6 205.6l-.3 .6M514 203.7l.2 .1M514 205.8v1.2M514 209.3l.5 .2M514.1 209.2l-2.9 1.9"/>
<path d="M514.2 203.8l.1 .2M514.3 203.9l.5 .5M514.3 204v4.7M514.3 204.2l.5 .2M514.3 208.5l.5 .2M514.3 208.7l-.2 .5M514.5 203.7l.1 .3M514.5 209.5l-2.7 1.7M514.8 204.4v4.3M514.8 208.7l-.3 .8M59.2 252.7v.4l.4-.4M59.2 258.3l.4 .4h-.4z"/>
<path d="M59.2 252.7h.4M59.6 252.7h5.2M59.8 252.7l-.6 .6v4.9l.6 .5 5.2-.2 .2-5.4M64.6 252.7l.6 .6M64.8 252.7l.4 .4M64.8 252.7h.4M65.2 258.3h133l.4 .4h-133.8zM65.2 257.7h.7M65.2 253.7h.7M65.2 252.7h133M65.2 253.1h133M65.9 257.7h.1"/>
<path d="M65.9 253.7h.1M65.9 253.7v4M66 253.7v4M66 257.7h5.1M66 253.7h5.1M66.1 254.7h.9M66.1 256.7h.9M66.2 254.2v.5M66.2 256.7v.5M67 254.7l.3 .3M67 254.7v2M67.3 255v1.5l-.3 .2"/>
<path d="M67.3 255h.1M67.7 254.5h.1M67.7 256.9h.1M67.7 254.5l1.2 .1a1.1 1.1 0 0 1 1 1.1 1.1 1.1 0 0 1-1 1.1l-1.2 .1M67.7 254.5v2.4M68.4 254.8a1 1 0 0 0-.6 1.1 1 1 0 0 0 1 .8M68.8 254.7l-.4 .1M68.8 254.7h.1M68.8 256.7h.1M69.1 255.3l.2 .5M69.1 255.3h.1M69.1 255.3l-.5-.1-.4 .4 .2 .6h.6l.3-.4"/>
<path d="M69.3 255.8h.1M71 254.2h-4.9v3h4.9M71.1 253.7v4M71.2 254.9h121M71.2 256.5h121M71.2 255.6h121M71.2 255.7h121M71.2 255.8h121M192.2 257.7h.1M192.2 253.7v4M192.2 253.7h.1M192.2 257.7h5.1"/>
<path d="M192.2 253.7h5.1M192.3 254.2h5v3h-5zM194 255.8h.1M194.2 255.3h.1M194.2 255.3l.6-.1 .3 .4-.2 .6h-.6l-.3-.4M194.2 255.3l-.2 .5M194.5 254.7h.1M194.5 256.7h.1M194.6 254.7l.3 .1M194.9 254.8a1 1 0 0 1 .6 1.1 1 1 0 0 1-.9 .8M195.7 254.5l-1.2 .1a1.1 1.1 0 0 0-1 1.1 1.1 1.1 0 0 0 1 1.1l1.2 .1M195.7 256.9h.1"/>
<path d="M195.7 254.5h.1M195.7 254.5v2.4M196.1 255v1.5l.2 .2M196.1 255h.1M196.3 254.7l-.2 .3M196.3 254.7v2M196.3 254.7h1M196.3 256.7h1M197.1 254.2v.5M197.1 256.7v.5M197.3 253.7h.2M197.3 257.7h.2"/>
<path d="M197.3 253.7v4M197.5 253.7v4M197.5 257.7h.7M197.5 253.7h.7M198.2 252.7h.4M198.6 252.7l-.4 .4M198.6 252.7h5.2M198.8 252.7l-.6 .6M203.6 252.7l.6 .6-.1 4.9-.5 .5-5.3-.2-.1-5.4M203.8 258.7l.4-.4v.4zM203.8 252.7l.4 .4v-.4M203.8 252.7h.4"/>
<path d="M59.2 326.3h.4M59.6 326.3h5.2M59.6 326.3v45.6M59.8 325.7h-.6v46.2M59.8 325.7h4.8M59.8 325.7v.6M61.4 326.3v45.6M62.1 326.3v45.6M62.2 326.3v45.6M62.3 326.3v45.6M63 326.3v45.6M64.6 325.7h.6"/>
<path d="M64.6 325.7v.6M64.8 326.3h.4M64.8 326.3v45.6M65.2 326.7h.4M65.2 325.7h133M65.2 331.7h133M65.2 326.1h133M65.2 331.3h133M65.2 330.7h.4M65.2 325.7v46.2M65.6 330.7h.1M65.6 326.7h.1"/>
<path d="M65.6 326.7v4M65.7 326.7h5.4M65.7 330.7h5.4M65.7 326.7v4M65.9 327.6v2.2M65.9 327.6l1 .1M65.9 329.8l.1 .1M65.9 329.8h.1M66 327.6v2.2M66 329.8v.1M66 327.7v2M66 329.7h.9"/>
<path d="M66 327.5l-.1 .1M66 329.9h.1M66 327.5h.1M66 327.5v.1M66 329.7v.5M66 327.2v.5M66.2 327.2v.5M66.2 329.7v.5M66.9 327.7v2M66.9 327.7l.3 .7M67.2 328.4v-.3v.4M67.2 328.4v.7"/>
<path d="M67.2 328.5h.1M67.2 329.1h.1M67.2 329.4l-.3 .3M67.2 328.4v-.4v1.4M67.2 328.4v1M67.2 328.5a1 1 0 0 1 1.5-.6 1 1 0 0 1 0 1.7 1 1 0 0 1-1.5-.7v.4v-.2M67.7 328.4l.5-.3 .5 .4-.1 .6-.5 .2-.5-.4zM71 327.2h-5.2v3h5.2M71.1 326.7v4M71.2 327.9h121M71.2 329.5h121M71.2 328.6h121"/>
<path d="M71.2 328.8h121M71.2 328.7h121M80.1 325.5v-1.1h3.1v1.1M80.1 325.5v.2M80.1 325.5h3.1M83.2 325.5v.2M180.1 325.5v-1.1h3.1v1.1M180.1 325.5h3.1M180.1 325.5v.2M183.2 325.5v.2M192.2 326.7h.1M192.2 330.7h.1"/>
<path d="M192.2 326.7v4M192.2 326.7h5.4M192.2 330.7h5.4M192.3 327.2h5.2v3h-5.2zM194.6 328.5l.5-.4 .5 .3 .1 .5-.5 .4-.5-.2zM196.1 328.4l.3 1.3M196.1 328.5h.1M196.1 328.5v-.4l.1 1.2-.1-.2M196.1 328.5v.6M196.1 329.1h.1M196.1 328.1l.1 1.4-.1-1.1M196.1 328.1v.3"/>
<path d="M196.2 328.6a1 1 0 0 0-1.6-.7 1 1 0 0 0 0 1.7 1 1 0 0 0 1.6-.8M196.4 327.7v2M196.4 329.7h1M196.4 327.7l-.3 .4M197.1 327.2v.5M197.1 329.7v.5M197.3 327.2v.5M197.3 329.7v.5M197.3 329.9h.1M197.3 327.5h.1M197.3 329.7v.2M197.3 327.5l.1 .1"/>
<path d="M197.4 327.7v2M197.4 327.6v2.2M197.4 329.8h.1M197.4 327.6l-1 .1M197.4 329.8l-.1 .1M197.6 326.7h.1M197.6 330.7h.1M197.6 326.7v4M197.7 326.7h.5M197.7 330.7h.5M197.7 326.7v4M198.2 325.7h.6"/>
<path d="M198.2 326.3h.4M198.2 325.7v46.2M198.6 326.3h5.2M198.6 326.3v45.6M198.8 325.7h4.8M198.8 325.7v.6M200.4 326.3v45.6M201.1 326.3v45.6M201.2 326.3v45.6M201.3 326.3v45.6M202 326.3v45.6M203.6 325.7h.6v46.2"/>
<path d="M203.6 325.7v.6M203.8 326.3h.4M203.8 326.3v45.6M260.3 326.3h.4M260.7 326.3v45.6M260.7 326.3h5.2M260.9 325.7h-.6v46.2h.4M260.9 325.7v.6M260.9 325.7h4.8M262.5 326.3v45.6M263.2 326.3v45.6M263.3 326.3v45.6"/>
<path d="M263.4 326.3v45.6M264.1 326.3v45.6M265.7 325.7h.6M265.7 325.7v.6M265.9 326.3h.4M265.9 326.3v45.6M266.3 331.7v40.2h-.4M266.3 325.7v.4M266.3 325.7h80.4v.4M266.3 331.3v.4M266.3 326.1v5.2M266.3 326.1h80.4"/>
<path d="M266.3 327.9h80.4M266.3 331.3h80.4M266.3 329.5h80.4M266.3 328.6h80.4M266.3 328.8h80.4M266.3 328.7h80.4M275.8 333.7h.5M276.3 333.7l-.9 .2M276.3 333.3v.4M277.3 331.7v1a27.2 27.2 0 0 0-10.1 10h-.9M346.7 326.3l.6-.6h4.9l.5 .6v4.8l-.3 .5-5.1 .1-.6-.6M346.7 331.3v.4h-80.4"/>
<path d="M346.7 331.3l.4 .4M346.7 326.1v5.2M347.1 325.7l-.4 .4M352.3 325.7l.4 .4a1.15 1.15 0 0 1 .5-1.6 1.15 1.15 0 0 1 1.5 .6 1.15 1.15 0 0 1-.7 1.5l-.6-.1v3.7l-.7 .1M352.7 331.3l-.4 .4M352.7 326.7h.7M267.9 341.7h.4M268.3 341.2v.5M268.5 340.8l-.2 .9M59.2 377.3v.6h145v-.6M59.2 371.9v.6M59.2 371.9h.4"/>
<path d="M59.2 372.5h.6M59.2 377.3h.6M59.2 372.5v4.8M59.6 371.9h5.2M59.8 377.5v.4M59.8 371.9v.4M59.8 372.3v5.2M59.8 377.5h143.8M59.8 372.3h143.8M59.8 374.1h143.8M59.8 375.7h143.8M59.8 374.8h143.8"/>
<path d="M59.8 374.9h143.8M59.8 375h143.8M64.8 371.9h.4M65.2 365.9l.8 .1 5.1 5.3 .1 .6M65.2 371.9h133M198.2 365.9l-.9 .1-5.1 5.4v.5M198.2 371.9h.4M198.6 371.9h5.2M203.6 377.5v.4M203.6 371.9v.4M203.6 372.5h.6M203.6 377.3h.6"/>
<path d="M203.6 372.3v5.2M203.8 371.9h.4M204.2 371.9v.6M204.2 372.5v4.8M260.3 377.5l.4 .4M260.7 371.9l-.4 .4M260.7 371.9h5.2M260.9 371.9l-.6 .6v4.9l.6 .5h4.8l.5-.2 .1-5.2-.6-.6M265.9 371.9l.4 .4M266.3 377.5l-.4 .4"/>
<circle cx="275.1" cy="40.4" r=".32"/>
<circle cx="363.6" cy="64.5" r=".32"/>
<circle cx="462.3" cy="100.3" r=".33"/>
<circle cx="544.6" cy="124.8" r=".33"/>
<circle cx="399" cy="140.2" r=".65"/>
<circle cx="513.4" cy="174.2" r=".66"/>
<circle cx="68.8" cy="255.7" r="1"/>
<circle cx="68.8" cy="255.7" r=".75"/>
<circle cx="194.5" cy="255.7" r=".75"/>
<circle cx="194.5" cy="255.7" r="1"/>
<circle cx="68.2" cy="328.7" r=".75"/>
<circle cx="195.2" cy="328.7" r=".75"/>
<circle cx="353.8" cy="325.5" r=".4"/>
</g>
<text font-size="11.3" x="469.6" y="386.6">OA-Y10-A02-00</text>
<text font-size="8.5" x="392.2" y="407">Ytec3D.com</text>
<g font-size="4.7">
<text x="271.9" y="65">6</text>
<text x="282.1" y="65">3</text>
<text x="291" y="65">13</text>
<text x="461" y="74.9">*</text>
<text x="468.7" y="74.8">is other halve of hinge in A01 baseframe</text>
<text x="322" y="83.1">13</text>
<text x="333.5" y="83.1">3</text>
<text x="343.8" y="83.1">6</text>
<text x="237.1" y="90.3">9</text>
<text x="247.3" y="90.3">8</text>
<text x="482.4" y="91.4">*</text>
<text x="492.3" y="91.4">5</text>
<text x="501.3" y="91.4">13</text>
<text x="402.9" y="100">10</text>
<text x="237.1" y="107.3">6</text>
<text x="247.3" y="107.3">3</text>
<text x="256.3" y="107.3">13</text>
<text x="509.7" y="102.5">11</text>
<text x="521.2" y="102.5">8</text>
<text x="299.6" y="109.4">8</text>
<text x="309.9" y="109.4">9</text>
<text x="291.5" y="129.6">6</text>
<text x="301.8" y="129.6">3</text>
<text x="312" y="129.6">6</text>
<text x="197.6" y="134.2">8</text>
<text x="206.5" y="134.2">11</text>
<text x="423.4" y="141.5">7</text>
<text x="433.6" y="141.5">3</text>
<text x="442.6" y="141.5">13</text>
<text x="500.8" y="141.4">10</text>
<text x="467.9" y="173.6">13</text>
<text x="479.4" y="173.6">3</text>
<text x="489.6" y="173.6">7</text>
<text x="514.4" y="368">Cover</text>
</g>
<g font-size="4.7" fill="#808080">
<text x="132.5" y="156.1">500</text>
<text x="192.7" y="156.1">89</text>
</g>
<g font-size="4.2">
<text x="419.3" y="231.5">ITEM NO.</text>
<text x="450.5" y="231.5">PART NUMBER</text>
<text x="512.1" y="231.5">DESCRIPTION</text>
<text x="568.8" y="231.5">QTY.</text>
<text x="427.1" y="238.9">1</text>
<text x="441.7" y="238.9">DIN 0125-1A M4</text>
<text x="517.8" y="238.9">Washer</text>
<text x="571.1" y="238.9">16</text>
<text x="427.1" y="245.8">2</text>
<text x="441.7" y="245.8">DIN 0912 M4x12</text>
<text x="496.7" y="245.8">Hex socket head cap screw</text>
<text x="571.1" y="245.8">16</text>
<text x="427.1" y="253.1">3</text>
<text x="441.7" y="253.1">DIN 0912 M6x12</text>
<text x="496.7" y="253.1">Hex socket head cap screw</text>
<text x="571.1" y="253.1">16</text>
<text x="427.1" y="260.4">4</text>
<text x="441.7" y="260.4">DIN 0912 M6x16</text>
<text x="496.7" y="260.4">Hex socket head cap screw</text>
<text x="572.2" y="260.4">2</text>
<text x="427.1" y="269.2">5</text>
<text x="441.7" y="269.2">DIN 7991 M6x12</text>
<text x="495" y="267.2">Hex socket countersunk head</text>
<text x="572.2" y="269.2">4</text>
<text x="519.4" y="271.3">screw</text>
<text x="427.1" y="277.2">6</text>
<text x="441.7" y="277.2">HBLFSN6</text>
<text x="506.2" y="277.2">30mm single angle</text>
<text x="572.2" y="277.2">4</text>
<text x="427.1" y="284.5">7</text>
<text x="441.7" y="284.5">HBLFSSW6</text>
<text x="504.6" y="284.5">30mm double angle</text>
<text x="572.2" y="284.5">2</text>
<text x="427.1" y="291.9">8</text>
<text x="441.7" y="291.9">HFCL6-3030-S</text>
<text x="509.7" y="291.9">Profile end cap</text>
<text x="572.2" y="291.9">6</text>
<text x="427.1" y="299.2">9</text>
<text x="441.7" y="299.2">HFS6-3030-228</text>
<text x="512.7" y="299.2">30x30 profile</text>
<text x="572.2" y="299.2">2</text>
<text x="426" y="306.5">10</text>
<text x="441.8" y="306.5">HFS6-3030-402</text>
<text x="512.7" y="306.5">30x30 profile</text>
<text x="572.2" y="306.5">2</text>
<text x="426" y="313.8">11</text>
<text x="441.8" y="313.8">HFS6-3030-719</text>
<text x="512.7" y="313.8">30x30 profile</text>
<text x="572.2" y="313.8">2</text>
<text x="426" y="321.6">12</text>
<text x="441.8" y="321.6">HNTAP6-4</text>
<text x="511.6" y="321.6">Profile nut M4</text>
<text x="571.1" y="321.6">16</text>
<text x="426" y="328.9">13</text>
<text x="441.8" y="328.9">HNTAP6-6</text>
<text x="511.6" y="328.9">Profile nut M6</text>
<text x="571.1" y="328.9">22</text>
<text x="426" y="335.8">14</text>
<text x="441.8" y="335.8">OA-Y10-P11-00</text>
<text x="512.2" y="335.8">Top lid panel</text>
<text x="572.3" y="335.8">1</text>
<text x="426" y="343.1">15</text>
<text x="441.8" y="343.1">OA-Y10-P12-00</text>
<text x="511.6" y="343.1">Side lid panel</text>
<text x="572.3" y="343.1">2</text>
<text x="426" y="350.5">16</text>
<text x="441.8" y="350.5">OA-Y10-P13-00</text>
<text x="510.9" y="350.5">Front lid panel</text>
<text x="572.3" y="350.5">1</text>
<text x="426" y="358.2">17</text>
<text x="441.8" y="358.2">UPCDG117</text>
<text x="518" y="358.2">Handle</text>
<text x="572.3" y="358.2">1</text>
<text x="497.8" y="406.1">Y. de Haas</text>
</g>
<text font-size="3.9" x="571.5" y="402.5">A2</text>
<text font-size="3.5" x="541.7" y="407">14-10-2018</text>
<g font-size="2.8">
<text x="501.7" y="396.9">DRAWN BY</text>
<text x="546.9" y="396.9">DATE</text>
</g>
<g font-size="2">
<text x="400.6" y="363.7">SCALE:1:5</text>
<text x="424.2" y="363.2">MATERIAL:</text>
<text x="481.3" y="363.2">Description</text>
<text x="393.3" y="369.3">DO NOT SCALE DRAWING</text>
<text x="444.7" y="374.5">TITLE:</text>
<text x="448.2" y="395.9">UNLESS OTHERWISE SPECIFIED:</text>
<text x="448.2" y="398.4">DIMENSIONS ARE IN MILLIMETERS</text>
<text x="448.2" y="400.9">SURFACE FINISH: Ra 1.6</text>
<text x="448.2" y="403.4">TOLERANCES: +/- 0.1mm</text>
<text x="449.9" y="405.9">LINEAR: +/- 0.2mm</text>
<text x="449.9" y="408.4">ANGULAR: +/- 1</text>
</g>
</svg>
